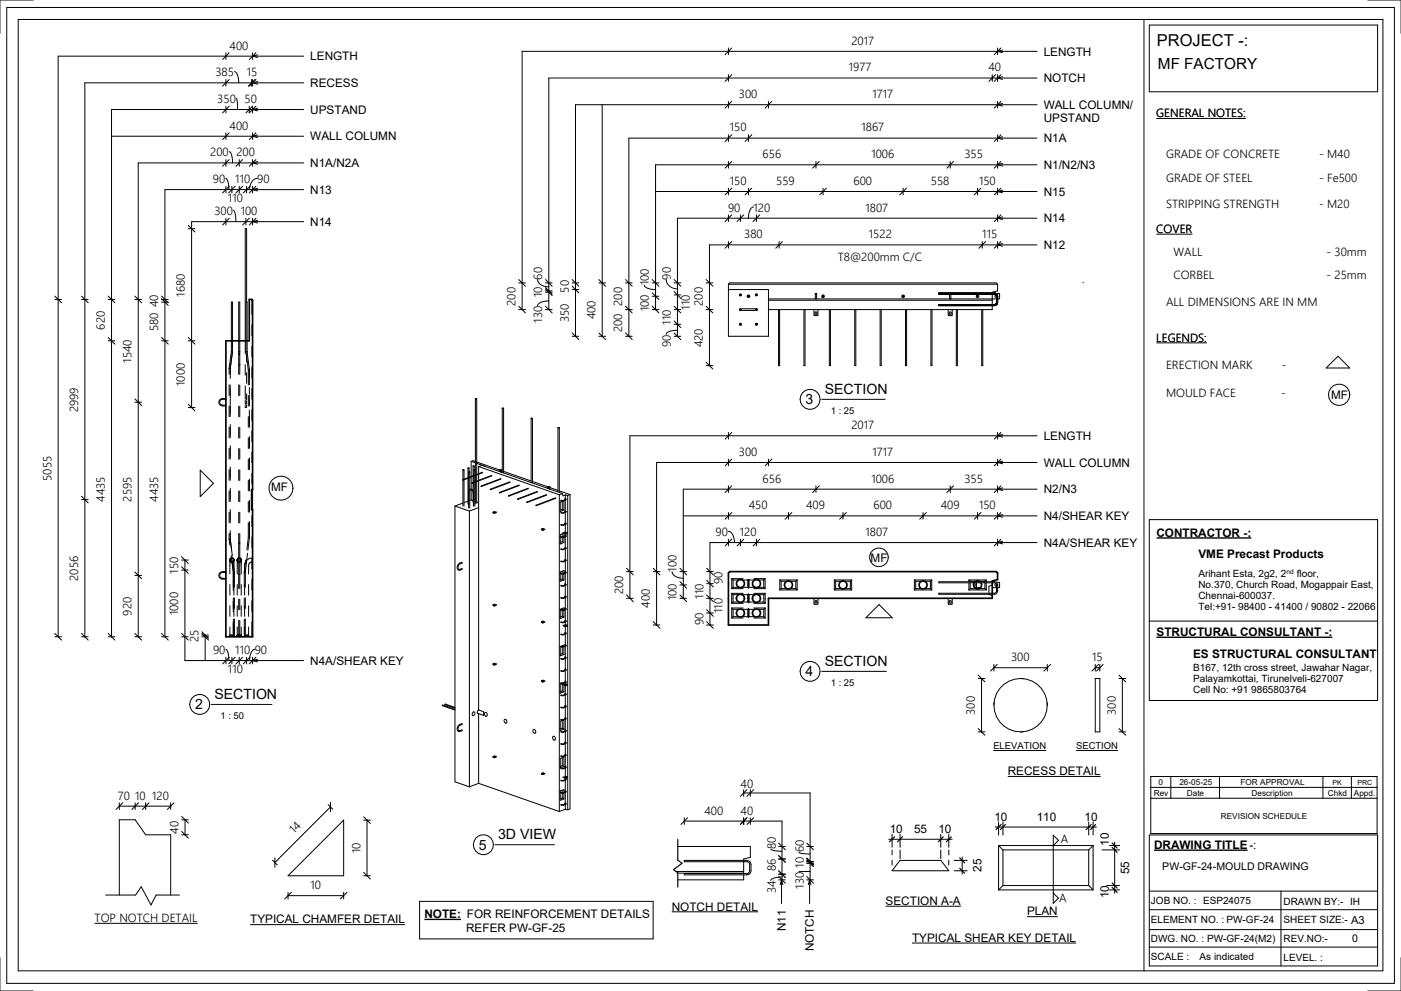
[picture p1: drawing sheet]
<svg xmlns="http://www.w3.org/2000/svg" width="420mm" height="297mm" viewBox="0 0 420 297" stroke-linecap="round" stroke-linejoin="round" font-family="sans-serif">
<g fill="none" stroke="#000" stroke-width=".3">
<path d="M2 2.2h416.1v292.6h-416.1zM5.5 5.8h409.2v285.3h-409.2zM10 0h-10v10M67.7 15.8v2M68.7 15.8l-2 2M75.7 15.8v2M76.7 15.8l-2 2M77.2 16.4l-1.5 .4 1.5 .4M91 16.8h-73.6v174.1M218.4 14.4v2M219.4 14.4l-2 2M299.1 14.4v2"/>
<path d="M300.1 14.4l-2 2M300.6 15l-1.5 .4 1.5 .4M310.9 15.4h-154.3v77.4M343 5.8v285.3M344.6 7.5h68.5v20h-68.5zM410.1 0h10v10M67.7 23.8v2M67.7 31.8v2M67.7 39.8v2M68.7 39.8l-2 2M68.7 31.8l-2 2M68.7 23.8l-2 2"/>
<path d="M70.3 21.5a3.3 3.3 0 0 1 1.3 3.3M70.9 29.5l.2 .9 .1 2.4M73.7 33.8l2-2v2M74.7 31.8v2l2-2M75.4 23.8v2M75.7 23.8v2M75.7 39.8v2M76.4 23.8l-2 2M76.7 39.8l-2 2M76.7 23.8l-2 2M77.2 32.4l-1.5 .4 1.5 .4M77.2 24.4l-1.5 .4 1.5 .4"/>
<path d="M91 24.8h-65.6v166.1M91 32.8h-57.6v158.1M180.6 31.4v69.4M218.4 22.4v2M218.4 30.4v2M219.4 30.4l-2 2M219.4 22.4l-2 2M230.4 30.4v2M231.4 30.4l-2 2M297.5 22.4v2M298.5 22.4l-2 2M299.1 22.4v2"/>
<path d="M299.1 30.4v2M300.1 30.4l-2 2M300.1 22.4l-2 2M300.6 31l-1.5 .4 1.5 .4M300.6 23l-1.5 .4 1.5 .4M310.9 23.4h-146.3v69.4M310.9 31.4h-138.3v69.4M33.4 40.8h57.6M67.7 53.5a3.7 3.7 0 0 1 .9 3.3M67.7 47.8v2M67.7 55.8v2M68.7 55.8l-2 2"/>
<path d="M68.7 47.8l-2 2M68.7 45.5a3.7 3.7 0 0 1 1 3.3M69.5 55.8v2M70.5 55.8l-2 2M71.7 47.8v2M71.7 55.8v2M72.7 55.8l-2 2M72.7 47.8l-2 2M73.9 55.8v2M74.9 55.8l-2 2M75.7 47.8v2M75.7 55.8v2"/>
<path d="M76.7 47.8l-2 2M76.7 55.8l-2 2M77.2 53.5a3 3 0 0 0-2.4 3.3M77.2 48.4l-1.5 .4 1.5 .4M77.2 40.4l-1.5 .4 1.5 .4M77.2 56.4l-1.5 .4 1.5 .4M91 48.8h-49.6v142.1M91 56.8h-41.6v134.1M218.4 40.4v2M218.4 48.4v2M218.4 56.4v2M219.4 56.4l-2 2"/>
<path d="M219.4 48.4l-2 2M219.4 40.4l-2 2M224.4 40.4v2M224.4 56.4v2M225.4 56.4l-2 2M225.4 40.4l-2 2M244.7 48.4v2M245.7 48.4l-2 2M246.8 56.4v2M247.8 56.4l-2 2M270.8 56.4v2M271.8 56.4l-2 2"/>
<path d="M284.9 48.4v2M285.9 48.4l-2 2M293.1 56.4v2M294.1 56.4l-2 2M299.1 40.4v2M299.1 48.4v2M299.1 56.4v2M300.1 56.4l-2 2M300.1 48.4l-2 2M300.1 40.4l-2 2M300.6 57l-1.5 .4 1.5 .4M300.6 49l-1.5 .4 1.5 .4"/>
<path d="M300.6 41l-1.5 .4 1.5 .4M310.9 49.4h-114.3v43.4M310.9 57.4h-114.3M310.9 41.4h-122.3v59.4M56.5 68.6h2M56.5 67.6l2 2M67.7 65.4v2M68.7 65.4l-2 2M70 63.1l.5 1 .2 2.3M73.7 65.4v2M74.7 65.4l-2 2M75.7 65.4v2"/>
<path d="M76.7 65.4l-2 2M77.2 66l-1.5 .4 1.5 .5M91 66.4h-33.5v55.8M218.4 64.4v2M218.4 72.4v2M219.4 72.4l-2 2M219.4 64.4l-2 2M222 64.4v2M223 64.4l-2 2M225.9 62a3.1 3.1 0 0 0-1.5 3.4M226.8 64.4v2M227.8 64.4l-2 2"/>
<path d="M233.6 72.4v2M234.6 72.4l-2 2M294.5 72.4v2M295.5 72.4l-2 2M299.1 64.4v2M299.1 72.4v2M300.1 72.4l-2 2M300.1 64.4l-2 2M300.6 73l-1.5 .4 1.5 .4M300.6 65l-1.5 .4 1.5 .4M310.9 65.4h-107.8v35.4M310.9 73.4h-98.2v36.2"/>
<path d="M16.4 89.8h2M16.4 88.8l2 2M24.4 89.8h2M24.4 88.8l2 2M32.4 89.8h2M32.4 88.8l2 2M40.4 89.8h2M40.4 88.8l2 2M48.4 90.6h2M48.4 89.6l2 2M48.4 88.8l2 2M48.4 89.8h2"/>
<path d="M73.9 90.6v-22h-.4v37.5M75.5 89.8v4.4M75.5 97.4v3.2M155.6 92.8h2M155.6 84.8h2M155.6 83.8l2 2M155.6 91.8l2 2M161.2 83.8a2.99 2.99 0 0 0 3.4 2.2M163.6 92.8h2M163.6 84.8h2M163.6 83.8l2 2M163.6 91.8l2 2"/>
<path d="M163.6 86.2l2 2M163.6 87.2h2M163.6 86.6l2 2M163.6 87.6h2M164.6 90.2l-.9 .1a2.7 2.7 0 0 0-2.5 1.4M171.6 84.8h2M171.6 86.8h2M171.6 83.8l2 2M171.6 85.8l2 2M171.6 99.8l2 2M179.6 84.8h2M179.6 83.8l2 2"/>
<path d="M179.6 99.8l1 1M187.6 92.8h2M187.6 84.8h2M187.6 83.8l2 2M187.6 99.8l2 2M187.6 91.8l2 2M193.2 85.5a3.3 3.3 0 0 0 3.4 1.3M195.6 92.8h2M195.6 84.8h2M195.6 83.8l2 2M195.6 87.8l2 2M195.6 88.8h2"/>
<path d="M195.6 91.8l2 2M199.7 83.8a3.1 3.1 0 0 0 3.4 2.8M202.1 92.8h2M202.1 84.8h2M202.1 99.8l2 2M202.1 83.8l2 2M202.1 87.4l2 2M202.1 88.4h2M202.1 91.8l2 2M202.1 96.2l2 2M202.1 97.2h2M203.1 99l-1.7 .2a1.8 1.8 0 0 0-1.7 1"/>
<path d="M211.7 92.8h2M211.7 84.8h2M211.7 83.8l2 2M211.7 91.8l2 2M218.4 85.2v15.6h12v-14h-12M218.4 85.2h80.7M218.4 85.2l.4-.4h79.9l.4 .4M221.8 88.1l.5 .2v.3h-.5zM221.9 92.5l.4 .2v.3h-.5zM221.9 96.9l.4 .3-.1 .2h-.5zM222.4 93.1h4M222.4 92.6h4"/>
<path d="M226.6 97l.2-.1 .3 .4-.4 .2zM226.6 92.6h.5v.3l-.4 .2zM226.6 88.2h.5v.3l-.5 .2zM230.4 90h67.1M233.4 92.8v16.8h.4v-16.8M241.1 92.8v16.8h.3v-16.8M244.1 92.8l.1 1.8h1l.1-1.8M244.5 89.6v-1.6h.4v1.6M244.5 88.1h.4M244.5 89.5h.4M248.7 92.8v16.8h.3v-16.8M256.3 92.8v16.8h.3v-16.8"/>
<path d="M263.9 92.8v16.8h.3v-16.8M271.5 92.8v16.8h.3v-16.8M279.1 92.8v16.8h.3v-16.8M284.3 92.8l.1 1.8h1l.1-1.8M284.7 89.5h.4M284.7 88.2v1.4M285.1 88.2v1.4M286.7 92.8v16.8h.4v-16.8M294.4 92.8v16.8h.3v-16.8M297.5 91.6v1.2h-67.1M297.5 88.2v3.1M298.2 87.9h-16.7v.3h16.7l.4 .2 .2 .4v2l-.5 .5h-16.8v.3h16.7"/>
<path d="M298.2 87.9l.6 .2 .3 .7M298.7 88.5l-.4 .4 .5 .3M298.7 88l1 .1v1.4l-.6 .1M298.8 89.6h-68.4M299.1 88.6v.4M299.1 90.7l-.3 .6-.6 .3M299.1 85.2v2l-1.6 .4v.3M299.1 88.8v1.9M324.8 84.6v.2M32.4 102.2h2M32.4 101.2l2 2M40.4 119.6l2 2"/>
<path d="M48.4 102.2h2M48.4 101.2l2 2M56.5 101.2l2 2M56.5 102.2h2M67.7 119.7a1.75 1.75 0 0 0-1.7 .4 .87 .87 0 0 0 .7 1.4h1M67.7 119.5h-1a1.13 1.13 0 0 0-1.1 1.1 1.13 1.13 0 0 0 1.1 1.1h1M68.7 115.4v3.2M69 110.5v2.9M69 115.4v4.1M69 110.4v.1M69 110.4h.1M69 119.7v1.8"/>
<path d="M69 110.5v.1M69 110.5h.1M69.4 105.4l-.7 4.9v1.9M69.4 105.4v-14.8h.3v14.8l-.7 5M69.4 105.4h.1M69.7 105.7l-.7 4.8M71.6 112.2v-21.6h.3v21.6M71.6 115.4v3.2M71.6 106.2h.1M71.6 106.2v.1M71.6 106.1v.1M71.6 106.3h.1"/>
<path d="M71.6 106.1h.1M71.7 106.3h.1M71.7 106.1h-.1M71.7 106.1h.1M71.7 106v.1M71.9 115.4v3.2M73.5 109.3v3.2M73.5 115.7v3.9M73.5 119.9v1.4M73.9 106.8v1.7M73.9 111.7v3.2M73.9 118.1v1.7"/>
<path d="M74.1 105.4v-14.8h-.3v14.8l.6 5.4M74.1 105.4h.1M74.1 105.4l.7 5.4v2.2M74.4 110.8h.1M74.4 110.8l.1 4.6M74.5 118.5v3.2M74.8 110.9v4.5M74.8 118.5v3.2M74.8 116.2v2M75.5 103.8v3.1M75.5 110.1v3.2M75.5 116.5v3.2"/>
<path d="M142.5 119.6v22.8M142.5 119.6h.4zM142.6 119.5h.1M142.9 119.6v22.6M171.6 100.8h2M179.6 100.8h2M180.6 100.8l1 1M187.6 100.8h2M202.1 100.8h2M211.7 109.6h2M211.7 108.6l2 2M401.2 106.8l3.5 3.5h-7.1z"/>
<path d="M40.4 120.6h2M56.5 122.2h2M56.5 121.2l2 2M68.7 121.7v3.2M68.7 128.1v3.2M68.7 134.5v3.1M69 121.7v3.2M69 127.3v4M69 133.7v3.9M71.6 121.8v3.1M71.6 128.1v3.2M71.6 134.5v3.2"/>
<path d="M71.9 121.8v3.1M71.9 128.1v3.2M71.9 134.5v3.2M73.9 120.2v.8M73.9 121.3v.9h-.4v-.7M74.5 124.9v3.2M74.5 131.3v3.1M74.5 137.6v3.2M74.8 124.9v3.2M74.8 131.3v3.1M74.8 137.6v3.2M74.8 120.1v.9"/>
<path d="M74.8 123v4.7M74.8 130.9v3.2M74.8 137.3v3.1M75.5 122.8v3.2M75.5 129.2v3.2M75.5 135.6v3.1M141.3 138.3v4.6M141.3 138.3l.5-.2 .7 .3M141.3 138.3l1.2 .5M141.9 139.7v2.9M141.9 139.7h.3zM142.2 139.7v1.2"/>
<path d="M142.9 138.9l2.6 1M142.9 138.5l7 2.4M143.5 139.9l24.2 8.4M143.5 139.9v2.1M143.5 139.9l1-.4 24.2 8.5M150.6 122.4v19.2M150.6 122.4h.4zM151 122.4v19.4M159.3 125.4v19.3M159.3 125.4h.4zM159.7 125.4v19.4M167.3 128.2v19.3"/>
<path d="M167.3 128.2h.4zM167.7 128.2v19.4M218.4 129.6v2M218.4 137.6v2M219.4 137.6l-2 2M219.4 129.6l-2 2M230.4 137.6v2M231.4 137.6l-2 2M299.1 129.6v2M299.1 137.6v2M300.1 137.6l-2 2M300.1 129.6l-2 2"/>
<path d="M300.6 138.2l-1.5 .5 1.5 .4M300.6 130.2l-1.5 .4 1.5 .5M311 130.6h-122.1v48.8M311 138.7l-114.1-.1v48.8M24.4 148.8l2 2M24.4 149.8h2M60 140.9l4 4-4 4zM68.7 159.9l.2 3.5M68.7 140.8v3.2M68.7 147.2v3.2M68.7 153.5v3.2M69 159.1v2.5l.7 5.1"/>
<path d="M69 140v4M69 146.4v4M69 152.7v4M71.6 140.9v3.1M71.6 147.2v3.2M71.6 153.6v3.2M71.6 159.9v16.5M71.9 140.9v3.1M71.9 147.2v3.2M71.9 153.6v3.2M71.9 159.9v16.5M74.5 156.7v4.4l-.5 3.6"/>
<path d="M74.5 144v3.2M74.5 150.4v3.1M74.8 144v3.2M74.8 150.4v3.1M74.8 156.7v4.4M74.8 156.4v4.9M74.8 143.6v3.2M74.8 150v3.2M75.4 146.8h.3v6h-.3M75.4 146.8h.1M75.4 152.8h.1M75.5 141.9v3.2"/>
<path d="M75.5 148.3v3.2M75.5 154.7v3.1M136.4 151.7v82.7l4.3 1.5M136.4 151.7l4.3 1.5M138.8 143.9v7.8M138.8 140.9v2.9l5.9-2.2M138.8 140.9h.3zM138.8 150.8l-2.4 .9M138.8 140.8h.1M139.1 140.9v2.8M139.1 143.8v7.9M140.3 140.3h.3"/>
<path d="M140.3 140.3v2.9M140.3 143.4v7.7M140.3 150.2l-1.2 .5M140.5 141.5v1.6M140.5 143.3v9M140.5 147.2v4M140.5 141.5h.4zM140.6 140.3v1.1M140.7 153.2v82.7M140.8 146.7a.86 .86 0 0 1 1.3 .6M140.8 147.1l.5-.2 .6 .7v4.1M140.9 141.5v1.5"/>
<path d="M140.9 143.2v9.1M141.3 149.9l-.5 .1M141.3 143v3.6M141.3 146.9v3M141.3 149.9l.6 .2M141.5 144.8h.1M141.5 144.7l.1 .2zM141.9 142.8v1.8M141.9 144.8v2.2M141.9 147.5v3.1M142.1 140.9v1.7M142.1 142.7v1.9"/>
<path d="M142.1 144.7v7M142.1 140.9l.2 .1M142.4 150.3h.1M142.4 140.9v1.5M142.4 142.6v1.8M142.4 144.6v7.1M142.5 142.5v1.9M142.5 144.5v6.4M142.9 150.5l.6 .2M142.9 142.4v1.8M142.9 144.4v6.5M143.5 152.2l-2.8 1"/>
<path d="M143.5 142.2v1.8M143.5 144.2v68.6M144.7 141.7l-5.8 2.2M147.4 142.5l-5.8 2.2M147.5 142.7l-5.9 2.2M147.8 153.6l.4 .3M147.8 153.6l.4 .1M148.1 153.6l.4-.1zM148.2 153.7v.2M148.3 153.7v.2M148.3 153.7h-.1M148.3 153.9h-.1"/>
<path d="M148.4 153.3l-.6 .3M148.9 153.5l-.6 .2M148.9 153.7l-.6 .2M149.7 141.1v.2M149.7 141.1h.1M149.7 141v.1M149.7 141h.2M149.8 141.1v.3M149.9 141l-.1 .1M150 141.4l.2-.2v.3M150.1 141.2h.1M150.1 141.2v.3"/>
<path d="M150.2 143.5l-5.9 2.2M150.2 143.6l-5.8 2.2M150.4 140.8v.8M150.4 140.8l-.5 .2M150.4 140.8l-.7 .2M150.4 141.1l.2 .1M151 141.3l8.3 2.9M152.5 148.7h.1M152.9 144.4l-5.9 2.3M153 144.6l-5.9 2.2M155.2 149.6h.1M155.3 149.5v.2z"/>
<path d="M155.6 145.4l-5.8 2.2M155.7 145.5l-5.9 2.3M158.4 146.4l-5.9 2.2M158.4 146.5l-5.8 2.2M159.6 144.3l4.8 1.7M161.1 147.3l-5.8 2.2M161.2 147.5l-5.9 2.2M162.4 158.7l.3 .3M162.4 158.7l.3 .1M162.4 158.6v.1M162.6 158.6h.4zM162.7 158.8v.2"/>
<path d="M162.8 158.8v.1M162.8 158.8h-.1M162.8 158.9l-.1 .1M162.9 158.4l-.5 .2M163.4 158.6l-.6 .2M163.4 158.7l-.6 .2M163.9 148.3l-5.9 2.2M163.9 148.4l-5.8 2.2M164.2 146.1l.1 .1M164.2 146.1v.3M164.2 146l.2 .1M164.2 146v.1"/>
<path d="M164.3 146.2v.2M164.4 146.1l-.1 .1M164.5 146.5l.2-.3v.4M164.5 146.5h.1M164.6 146.3v.2M164.9 145.9l-.5 .2M164.9 145.9l-.7 .1M164.9 145.9v.7M164.9 146.2l2.4 .8M166.6 149.2l-5.8 2.2M166.7 149.4l-6 2.1M167.7 147.2l3.2 1.1"/>
<path d="M167.7 148.3v95M168.1 150.1l.9 .1M168.6 150.3v2.4M168.6 152.7l.5 .2M168.6 152.7l-.6 .2M168.7 148l-1 .3M168.7 148l.1 .6 .7-.2M168.8 159.6l.7 .3M168.8 159.8l.7 .3M169 159.9l-1 .4v2.8l1.1-.4M169.1 150.1v2.8M169.1 159.9v1"/>
<path d="M169.3 149.6l.3 .1-.8 .3-.6-.1M169.3 153.3l.3 .1-.8 .3-.6-.1M169.3 156.9l.3 .1M169.3 159.7h.4zM169.4 149.5l.4 .3-1.8 .7v2.8l1.1-.4M169.4 153.1l.4 .4-1 .4-.7-.2M169.4 156.8l.4 .3-1 .4-.7-.1M169.4 159.4l.7 .3M169.4 159.7v.1M169.5 148.4v1.1M169.5 149.7v.1M169.5 150v3.2"/>
<path d="M169.5 153.3v.1M169.5 153.6v3.2M169.5 157v.1M169.5 157.3v2.2M169.5 148.4l.7 .1M169.5 159.9h.1M169.5 159.9v.2M169.6 157h.1M169.6 157.1l-.8 .2-.6-.1M169.6 159.9v.2M170.1 159.7l-.5 .2M170.1 159.7l-.5 .4"/>
<path d="M170.2 148.5v94.3M170.9 148.3v94.2l-.7 .3M170.9 148.3l-.7 .2M204.9 154.7h106.1M218.4 159.3a3 3 0 0 1 1.8 3.4M218.4 145.7v2M218.4 153.7v2M219.4 153.7l-2 2M219.4 145.7l-2 2M236.4 153.7v2M237.4 153.7l-2 2M244.7 145.7v2"/>
<path d="M245.7 145.7l-2 2M252.8 153.7v2M253.8 153.7l-2 2M276.8 153.7v2M277.8 153.7l-2 2M284.9 145.7v2M285.9 145.7l-2 2M293.1 153.7v2M294.1 153.7l-2 2M299.1 145.7v2M299.1 153.7v2M300.1 153.7l-2 2"/>
<path d="M300.1 145.7l-2 2M300.6 146.3l-1.5 .4 1.5 .4M300.6 154.3l-1.5 .4 1.5 .4M311 146.7h-106.1v32.7M344.6 155.8h68.5v54.2h-68.5zM40.4 171.5l2 2M40.4 172.5h2M54.4 169.9l2 2M54.4 170.9h2M54.4 166.9l2 2M54.4 167.9h2M55.4 167.9v30.1h35.6"/>
<path d="M67.7 171.6a1.75 1.75 0 0 0-1.7 .4 .87 .87 0 0 0 .7 1.4h1M67.7 171.4h-1a1.13 1.13 0 0 0-1.1 1.1 1.13 1.13 0 0 0 1.1 1.1h1M68.9 167.9v4.2M68.9 175.2v3.2M68.9 167.9h.1M68.9 167.9l.1 .2M68.9 167.9l.6 .6M69 168.1h.1M69 168.1l.5 .4M69 167.6l-.1 .3M69 167.6h.1M69 161.5l.4 3.5"/>
<path d="M69.2 167.4l-.2 .2M69.3 166.5l.7 5-.1 5.6M69.4 167.1l.5 4.3M69.5 167.3l-.3 .1M69.5 167.3l.6 .3v.3M69.5 167.3l-.3 .1-.3 .5M69.5 167.3l.3 .1M69.8 167.4l.2 .2M69.9 168.1l.4 3.4v4.6M70 179.2l-.1 4.3M70 168.2l-.5 .3M70.1 167.6v.3"/>
<path d="M70.1 167.9v.3M70.1 167.9l-.3 .5-.3 .1M70.1 167.9v4.2M70.1 175.2v3.2M70.3 179.2v3.2M71.1 167.9v4.2M71.1 175.2v3.2M71.1 167.9h.1M71.1 167.9l.1 .2M71.1 167.9l.6 .6M71.2 168.1h.1M71.2 168.1l.5 .4"/>
<path d="M71.2 167.6l-.1 .3M71.2 167.6h.1M71.6 179.6v3.2M71.7 167.3l-.5 .3M71.7 167.3l-.3 .1-.3 .5M71.7 167.3h.1M71.7 167.3l.6 .3v.3M71.7 168.5h.1M71.7 167.3l.5 .2 .1 .4M71.9 179.6v3.2M72.3 167.9l-.6 .6M72.3 167.9l-.1 .4-.5 .2"/>
<path d="M72.3 167.9v4.2M72.3 175.2v3.2M72.3 167.9h.1M73.2 179.2v3.2M73.3 175.2v3.2M73.6 179.2v3.2M73.7 167.9l-.5 3.6v4.6M74.2 165.9l-.6 5.5v4.7M74.5 175.2v3.2M74.8 161.2l-.5 3.8M75.5 161v3.2M75.5 167.4v3.2"/>
<path d="M75.5 173.7v3.2M75.7 167.3h-.2a2.2 2.2 0 0 0-2.2 2.2v2.6M75.7 168.5h-.2a1 1 0 0 0-1 1v2.6M138.6 168.5a1.41 1.41 0 0 0-1.4 .9 1.41 1.41 0 0 0 .3 1.5l1.2-.3M138.7 168.8a1.38 1.38 0 0 0-1.4 1.4l.4 .5 .9-.3M168.6 160.1v.9M168.6 161.1v1.3M168.6 171.3v.6M168.6 172.1v1.5M168.6 162.4l.5 .3M168.6 162.4l-.6 .2M168.6 173.6l.5 .2"/>
<path d="M168.6 173.6l-.6 .2M169.1 171.9v-.8l-1.1 .4v2.8l1.1-.5M169.1 161.1v1.6M169.1 172v1.8M169.3 160.6l.3 .1-.8 .3-.8-.2M169.3 164.2l.3 .1-.8 .3-.6-.1M169.3 171.5l.3 .1-.8 .3-.8-.1M169.3 175.2l.3 .1M169.3 167.9l.3 .1M169.3 178.8l.3 .1M169.4 160.4l.4 .4-1 .4-.8-.2M169.4 164.1l.4 .3-1 .4-.7-.1"/>
<path d="M169.4 167.7l.4 .4-1 .4-.7-.2M169.4 171.4l.4 .3-1 .4-.8-.2M169.4 175l.4 .4-1 .4-.7-.2M169.4 178.7l.4 .3-1 .4-.7-.1M169.5 160.1v.4M169.5 160.6v.1M169.5 160.9v3.2M169.5 164.3v.1M169.5 164.6v3.2M169.5 167.9v.1M169.5 168.2v3.2M169.5 171.6v.1"/>
<path d="M169.5 171.9v3.2M169.5 175.2v.1M169.5 175.5v3.2M169.5 178.9v.1M169.5 179.2v3.2M169.5 160.1h.1M169.6 168h.1M169.6 178.9h.1M169.6 168l-.8 .3-.6-.1M169.6 179l-.8 .2-.6-.1M169.6 175.3l-.8 .3-.6-.1M187.9 171.4h2"/>
<path d="M187.9 179.4h2M187.9 178.4l2 2M187.9 170.4l2 2M195.9 171.4h2M195.9 170.4l2 2M201.5 171.4a2.98 2.98 0 0 0 3.4 2M203.9 171.4h2M203.9 175.4h2M203.9 170.4l2 2M203.9 179.4h2M203.9 174.4l2 2M203.9 178.4l2 2"/>
<path d="M211.9 171.4h2M211.9 170.4l2 2M211.9 174l2 2M211.9 175h2M211.9 178.4l2 2M211.9 179.4h2M218.4 161.7v2M219.4 177.9h3.4M219.4 177.9v3M219.4 177.9l.4 .4M219.4 173.5v3M219.4 173.5h3.4"/>
<path d="M219.4 176.5h3.4M219.4 173.5l.4 .4M219.4 161.7l-2 2M219.8 178.3v2.2M219.8 178.3h1.7M219.8 173.9v2.2M219.8 173.9h1.7M219.8 176.1l-.4 .4M219.8 176.1h1.8M222 161.7v2M222.5 176.1h1.7M222.5 178.3h1.7"/>
<path d="M222.5 173.9h1.7M223 161.7l-2 2M224.2 178.3v2.2M224.2 173.9v2.2M224.2 176.1l.2 .2M224.4 173.7v2.6M224.4 173.7l.2 .2M224.4 173.7l-.2 .2M224.4 178.1v2.6M224.4 178.1l.2 .2M224.4 178.1l-.2 .2M224.6 173.9h1.7"/>
<path d="M224.6 176.1h1.8M224.6 176.1l-.2 .2M224.6 173.9v2.2M224.6 178.3v2.2M224.6 178.3h1.7M226 173.5h3.4M226 176.5h3.4M226 177.9h3.4M226.8 161.7v2M227.3 176.1h1.7M227.3 178.3h1.7M227.3 173.9h1.7"/>
<path d="M227.8 161.7l-2 2M229 173.9v2.2M229 176.1l.4 .4M229 178.3v2.2M229.4 173.5v3M229.4 173.5l-.4 .4M229.4 177.9v3M229.4 177.9l-.4 .4M233.8 173.9h5.2M233.8 176.9h5.2M233.8 173.9v3M233.8 173.9l.4 .4"/>
<path d="M234.2 176.5h1.7M234.2 174.3h1.7M234.2 174.3v2.2M234.2 176.5l-.4 .4M236.9 176.5h1.7M236.9 174.3h1.7M238.6 176.5l.4 .4M238.6 174.3v2.2M239 173.9v3M239 173.9l-.4 .4M244.1 179.4l.1 1.8h1l.1-1.8M250.2 173.9h5.2"/>
<path d="M250.2 176.9h5.2M250.2 173.9v3M250.2 173.9l.4 .4M250.6 176.5h1.7M250.6 174.3h1.7M250.6 174.3v2.2M250.6 176.5l-.4 .4M253.2 176.5h1.8M253.2 174.3h1.8M255 176.5l.4 .4M255 174.3v2.2M255.4 173.9v3"/>
<path d="M255.4 173.9l-.4 .4M274.2 173.9h5.2M274.2 173.9v3M274.2 176.9h5.2M274.2 173.9l.4 .4M274.6 176.5h1.7M274.6 174.3h1.7M274.6 174.3v2.2M274.6 176.5l-.4 .4M277.2 176.5h1.8M277.2 174.3h1.8M279 176.5l.4 .4"/>
<path d="M279 174.3v2.2M279.4 173.9v3M279.4 173.9l-.4 .4M281.5 174.4h16.9l.7 .7v2.4l-.3 .4-.6 .3h-16.7v-.4h16.7l.4-.1 .2-.5v-2l-.5-.5h-16.8zM284.3 179.4l.1 1.8h1l.1-1.8M290.5 173.9h5.2M290.5 176.9h5.2M290.5 173.9v.5M290.5 174.7v2.2M290.5 173.9l.4 .4M290.9 176.5h1.7M290.9 174.3h1.7"/>
<path d="M290.9 174.3v.1M290.9 174.7v1.8M290.9 176.5l-.4 .4M291.9 175.4h.8M292.2 176.2h1.8M292.7 174.7v1.5M293.6 176.5h1.7M293.6 174.3h1.7M295.3 176.5l.4 .4M295.3 174.3v.1M295.3 174.7v1.8M295.7 173.9v.5"/>
<path d="M295.7 174.7v2.2M295.7 173.9l-.4 .4M296.5 178.2l1 .4M297.5 175.4l-1 .4v2M297.5 176.2h1.3M298.7 175l-.4 .5 .5 .2M298.7 174.6l1 .1v1.4l-.6 .1M299.1 175.1v.5M299.1 161.7v2M300.1 161.7l-2 2M300.6 162.3l-1.5 .4 1.5 .4M311 162.7h-98.1v24.7"/>
<path d="M16.4 190.9h2M16.4 189.9l2 2M24.4 190.9h2M24.4 189.9l2 2M32.4 190.9h2M32.4 189.9l2 2M40.4 190.9h2M40.4 189.9l2 2M48.4 189.9l2 2M48.4 190.9h2M54.4 190.9h2M54.4 189.9l2 2"/>
<path d="M60.5 190.4h2M60.5 190.9h2M60.5 189.9l2 2M60.5 189.4l2 2M61.5 190.4v7.6M67.7 194.7a3.8 3.8 0 0 1 .9 3.3M67.7 197v2M68.7 197l-2 2M68.8 190.9l.2-.5h1.1l.2 .5M68.9 190.7h1.3M68.9 181.6v3.2M68.9 188v2.5"/>
<path d="M69.5 197v2M70 185.6l-.1 4.5h.4v-4.5M70.1 190.5h.1M70.1 181.6v3.2M70.1 188v2.5M70.5 197l-2 2M71 190.9l.2-.5h1.1l.2 .5M71.1 190.7h1.3M71.1 181.6v3.2M71.1 188v2.5M71.6 186v4.1h.3v-4.1M71.7 197v2"/>
<path d="M72.3 181.6v3.2M72.3 188v2.5M72.7 197l-2 2M73.2 190.9l.2-.5h1.1l.2 .5M73.2 185.6v4.5h.4v-4.5M73.3 190.7h1.3M73.3 181.6v3.2M73.3 188v2.5M73.9 197v2M74.5 181.6v3.2M74.5 188v2.5M74.9 197l-2 2"/>
<path d="M75.5 180.1v3.2M75.5 186.5v4.4M75.7 197v2M76.4 194.7a3.1 3.1 0 0 0-1.6 3.3M76.7 197l-2 2M77.2 197.6l-1.5 .4 1.5 .4M147.8 199.1l.4 .3M147.8 199.1l.4 .1M147.8 181.4l.4 .3M147.8 181.4l.4 .1M148.1 199h.1M148.1 181.3h.1"/>
<path d="M148.1 199h.4zM148.1 181.3h.4zM148.2 181.5v.2M148.2 199.2v.2M148.3 199.4h-.1M148.3 199.2h-.1M148.3 181.5v.2M148.3 199.2v.2M148.3 181.5h-.1M148.3 181.7h-.1M148.4 198.8l-.6 .3M148.4 181.1l-.6 .3"/>
<path d="M148.9 181.4l-.6 .3M148.9 199.2l-.6 .2M148.9 199l-.6 .2M148.9 181.3l-.6 .2M162.4 186.4l.3 .1M162.4 186.4l.3 .3M162.6 186.4h.4zM162.7 186.5v.2M162.8 186.5h-.1M162.8 186.7h-.1M162.8 186.5v.2M162.9 186.2l-.5 .2"/>
<path d="M163.4 186.3l-.6 .2M163.4 186.5l-.6 .2M168 182.7v2.7l1.1-.4M168 193.8v2.8l1.1-.4M168 182.7l1.1-.5v.6M168.1 193.8h-.1M168.2 193.7l.9-.3v.4M168.6 182.4v.5M168.6 183v1.8M168.6 193.6v.2M168.6 194v2M168.6 184.8l.5 .2"/>
<path d="M168.6 184.8l-.6 .2M168.6 196l.5 .2M168.6 196l-.6 .2M168.8 187.4l.7 .3M168.8 187.6l.7 .3M169.1 183v2M169.1 193.9v2.3M169.3 182.5l.3 .1-.8 .3-.8-.2M169.3 186.1l.3 .1M169.3 189.8l.3 .1-.8 .3-.6-.1M169.3 197.1l.3 .1M169.3 193.4l.3 .1"/>
<path d="M169.3 187.4l.4 .1zM169.4 182.3l.4 .4-1 .4-.8-.2M169.4 186l.4 .3-1 .4-.7-.1M169.4 189.6l.4 .4-1 .4-.7-.2M169.4 193.3l.4 .3-1 .4-.8-.2M169.4 196.9l.4 .4-1 .3-.7-.1M169.4 187.2l.7 .3M169.5 182.5v.1M169.5 182.8v3.2M169.5 186.2v.1M169.5 186.5v.8M169.5 187.8v1.9"/>
<path d="M169.5 189.8v.1M169.5 190.1v3.2M169.5 193.5v.1M169.5 193.8v3.2M169.5 197.1v.1M169.5 197.4v3.2M169.5 187.7v.2M169.5 187.7h.1M169.5 187.9h.1M169.6 193.5h.1M169.6 193.6l-.8 .2-.6-.1M169.6 187.7v.2"/>
<path d="M169.6 186.2l-.8 .3-.6-.1M169.6 197.2l-.8 .3-.6-.1M170.1 187.5l-.5 .4M170.1 187.5l-.5 .2M195.9 187.4h2M195.9 186.4l2 2M211.9 182.8l2 2M211.9 183.8h2M211.9 186.4l2 2M211.9 187.4h2M219.4 180.9h3.4M219.4 182.3v3"/>
<path d="M219.4 182.3h3.4M219.4 185.3h3.4M219.4 182.3l.4 .4M219.8 180.5l-.4 .4M219.8 180.5h1.7M219.8 182.7v2.2M219.8 182.7h1.7M219.8 184.9l-.4 .4M219.8 184.9h1.7M222.5 180.5h1.7M222.5 182.7h1.7M222.5 184.9h1.7"/>
<path d="M224.2 180.5l.2 .2M224.2 182.7v2.2M224.2 184.9l.2 .2M224.4 182.5v2.6M224.4 182.5l.2 .2M224.4 182.5l-.2 .2M224.6 182.7v2.2M224.6 182.7h1.7M224.6 184.9h1.7M224.6 184.9l-.2 .2M224.6 180.5h1.7M224.6 180.5l-.2 .2"/>
<path d="M226 180.9h3.4M226 182.3h3.4M226 185.3h3.4M227.3 180.5h1.7M227.3 182.7h1.7M227.3 184.9h1.7M229 182.7v2.2M229 184.9l.4 .4M229 180.5l.4 .4M229.4 182.3v3M229.4 182.3l-.4 .4M263.6 181.2l3.9 4h-7.9z"/>
<path d="M344.6 186.2h68.5M136.4 212.7l-3.8-1.3 3.8 1.5M136.4 212.1l-3-1 3 1.2M138.6 216.9a1.41 1.41 0 0 0-1.4 .9 1.41 1.41 0 0 0 .3 1.5l1.2-.3M138.7 217.2a1.38 1.38 0 0 0-1.4 1.3l.4 .6 .9-.3M141.8 214.5a.54 .54 0 0 1-.2-.7 .54 .54 0 0 1 .8-.1l-.1 .6-.5 .2M143.5 214h-.2M143.5 214h.1M143.5 212.8l-.4 .6 .2 .6M143.5 214v20.8M143.5 212.8l1.5 .6v1.1l-1.5-.5M145.9 214.7a.54 .54 0 0 0 .2-.8 .54 .54 0 0 0-.8 0l.1 .6 .5 .2"/>
<path d="M151.3 215.7a.55 .55 0 0 1 .7 .4 .55 .55 0 0 1-.4 .7l-.4-.6zM159.9 218.7a.55 .55 0 0 1 .7 .4 .55 .55 0 0 1-.4 .7l-.4-.6zM162.4 204.1l.3 .3M162.4 204.1l.3 .2M162.4 204.1h.1M162.6 204.1h.4zM162.7 204.3v.1M162.8 204.2v.2M162.8 204.4h-.1M162.8 204.2l-.1 .1M162.9 203.9l-.5 .2M163.4 204.2l-.6 .2"/>
<path d="M163.4 204l-.6 .2M168.1 215.8l.9 .1M168.3 204.9l-.3 .1v2.8l1.1-.4M168.4 205l1.1 .4M168.4 205.2l1.1 .4M168.6 205.2v1.9M168.6 216v2.3M168.6 207.1l.5 .3M168.6 207.1l-.6 .3M168.6 218.3l.5 .3M168.6 218.3l-.6 .3M168.8 215.9l-.8 .3v2.8l1.1-.4"/>
<path d="M169.1 204.7l-.5 .1M169.1 204.9v.1M169.1 205.4v2M169.1 215.8v2.8M169.3 200.7l.3 .1-.8 .3-.6-.1M169.3 208l.3 .1-.8 .3-.6-.1M169.3 211.7l.3 .1-.8 .3-.6-.1M169.3 219l.3 .1-.8 .3-.6-.1M169.3 204.4l.3 .1M169.3 215.3l.3 .1M169.3 205.1l.4 .1zM169.4 204.9l.7 .3"/>
<path d="M169.4 200.6l.4 .3-1 .4-.7-.1M169.4 204.2l.4 .4-1 .3-.7-.1M169.4 207.9l.4 .3-1 .4-.7-.1M169.4 211.5l.4 .4-1 .3-.7-.1M169.4 215.2l.4 .3-.8 .3M169.4 218.8l.4 .4-1 .3-.7-.1M169.4 205.2h.1M169.5 200.8v.1M169.5 201.1v3.2M169.5 204.4v.1M169.5 204.7v.3M169.5 205.6v2.3"/>
<path d="M169.5 208.1v.1M169.5 208.4v3.2M169.5 211.7v.1M169.5 212v3.2M169.5 215.4v.1M169.5 215.7v3.2M169.5 219v.1M169.5 219.3v3.2M169.5 205.4v.2M169.5 205.4h.1M169.5 205.6h.1M169.6 204.5h.1"/>
<path d="M169.6 215.4h.1M169.6 204.5l-.8 .3-.6-.1M169.6 215.5l-.8 .2-.6-.1M169.6 205.4v.2M170.1 205.2l-.5 .4M170.1 205.2l-.5 .2M298 210.6v.8M306 203.4h.8M306 219.4h.8M314 210.6v.8M328.4 203.4h1.4v16h-1.4zM143.5 234.8l24.2 8.5"/>
<path d="M143.5 234.8l-2.8 1.1M147.8 226.8l.4 .3M147.8 226.8l.4 .2M148.1 226.8h.4zM148.2 227v.1M148.3 226.9v.2M148.3 227.1h-.1M148.3 226.9l-.1 .1M148.4 226.6l-.6 .2M148.9 226.9l-.6 .2M148.9 226.7l-.6 .2M162.4 231.9l.3 .3"/>
<path d="M162.4 231.9l.3 .1M162.6 231.9h.4zM162.7 232v.2M162.8 232v.2M162.8 232.2h-.1M162.8 232h-.1M162.9 231.7l-.5 .2M163.4 232l-.6 .2M163.4 231.8l-.6 .2M165.8 220.8a.55 .55 0 0 1 .7 .4 .55 .55 0 0 1-.4 .7l-.4-.5zM168 227.4l1.1-.4v2.8l-1.1 .4zM168.6 227.2v2.3"/>
<path d="M168.6 236.9v.7M168.6 237.8v1.4M168.6 229.5l.5 .3M168.6 229.5l-.6 .2M168.6 239.2l.5 .3M168.6 239.2l-.6 .3M168.8 232.9l.7 .3M168.8 233.1l.7 .2M169.1 237.5v-.8l-1.1 .4v2.8l1.1-.4M169.1 237.7v1.8M169.3 222.6l.3 .1-.8 .3-.6-.1M169.3 229.9l.3 .1-.8 .3-.6-.1"/>
<path d="M169.3 233.6l.3 .1M169.3 226.3l.3 .1M169.3 237.2l.3 .1M169.3 232.9l.4 .1zM169.4 222.5l.4 .3-1 .4-.7-.1M169.4 226.1l.4 .4-1 .3-.7-.1M169.4 229.8l.4 .3-1 .4-.7-.1M169.4 233.4l.4 .4-1 .3-.7-.1M169.4 237.1l.4 .3-1 .4-.8-.2M169.4 232.7l.7 .3M169.4 233h.1M169.5 222.7v.1"/>
<path d="M169.5 223v3.2M169.5 226.3v.1M169.5 226.6v3.2M169.5 230v.1M169.5 230.3v2.4M169.5 233.3v.2M169.5 233.6v.1M169.5 233.9v3.2M169.5 237.3v.1M169.5 237.6v3.2M169.5 233.2v.1M169.5 233.2h.1"/>
<path d="M169.5 233.3h.1M169.6 226.4h.1M169.6 237.3h.1M169.6 226.4l-.8 .3-.6-.1M169.6 237.4l-.8 .2-.8-.2M169.6 233.2v.1M169.6 233.7l-.8 .3-.6-.1M170.1 233l-.5 .3M170.1 233l-.5 .2M223 237.7h19.9v26.1M223 236.7v2M224 236.7l-2 2"/>
<path d="M225 236.7v2M226 236.7l-2 2M35.8 240.7v2M35.8 241.7h15.4M36.8 240.7l-2 2M40.5 240.7v2M41.5 240.7l-2 2M43.7 240.7v2M44.7 240.7l-2 2M51.2 240.7v2M52.2 240.7l-2 2M54.5 245.8h2"/>
<path d="M54.5 250.3h2M54.5 244.8l2 2M54.5 249.3l2 2M55.5 245.8v4.5M81.7 257.9l1.4 1.4M82.4 257.2v2.8M98.4 241.2l1.4 1.4M99.1 241.9l-16.7 16.7M99.1 240.5v2.8M103 245.9v16.6h-16.6zM109 244.9l2 2M109 245.9h2"/>
<path d="M110 245.9v16.6M169.3 240.9l.3 .1-.8 .3-.6-.1M169.4 240.7l.4 .4-1 .3-.7-.1M169.5 242.6l-1.8 .7M169.5 242.6l.7 .2M169.5 240.9v.1M169.5 241.2v1.4M203.2 253.8h21.8v3.2l-2 .5v4.4M205.2 257.9h18.8l.6 .2 .4 .4 .2 2.6-.2 .6-.4 .4-.6 .2h-18.8v-.4h18.8l.4-.1 .4-.7-.1-2.4-.7-.4h-18.8zM205.2 246.2h29.3v17.6M205.2 245.2v2M206.2 245.2l-2 2"/>
<path d="M223 245.2v2M224 245.2l-2 2M225 245.2v2M226 245.2l-2 2M231.1 254.5a2.97 2.97 0 0 0 2.3 .7h1.1M233.5 253.8h2M233.5 252.8l2 2M233.5 257.5h2M233.5 256.5l2 2M239.5 255.5l1.4 .4 2 .1M241.9 252.8l2 2M241.9 258.3h2"/>
<path d="M241.9 257.3l2 2M241.9 258.8h2M241.9 257.8l2 2M241.9 253.8h2M267.5 254.9v1.4M267.5 257.9v1.4M269.8 257.9h12.3l2.4 3.1h-17zM269.9 254.9v2.5M282.1 254.9v2.5M284.5 254.9v1.4M284.5 257.9v1.4M299.4 253.5h28.4"/>
<path d="M299.4 253.5v13.3M299.4 253.5l1.3 1.3M300.7 254.8h25.7M300.7 254.8v10.7M315.8 253.5l1.6-1.6-1.6-1.5v20.4l1.6-1.5-1.6-1.6M326.4 254.8v10.7M327.8 253.5v13.3M327.8 253.5l-1.4 1.3M344.6 250.3h68.5v39.3h-68.5zM28.4 276.8h30.8M31.7 268.3h9l1.6-2.5 3 5.5 1.5-3h7M35.8 268.3v-22.5h4.7l3.2 4.5h7.5v18"/>
<path d="M75 277.2h46.5M86.4 268.5h16.6M86.4 267.5v2M87.4 267.5l-2 2M103 267.5v2M104 267.5l-2 2M109 262.5h2M109 261.5l1 1M110 262.5l1 1M125.8 270.2h70v11.3h-70zM201.4 273.4h25.9M202.7 261.3h20.3"/>
<path d="M203.2 261.8h19.8M223 262.3v1.5h-19.8M233.5 263.8h2M233.5 262.8l2 2M233.5 262.1h2M233.5 261.1l2 2M234.3 263.7v7.1M234.3 263.7l-.4 1.5M234.3 263.7l.4 1.5M234.5 262.9a4.1 4.1 0 0 0-3.4 1.1M241.9 263.8h2M241.9 262.8l2 2"/>
<path d="M242.8 263.7v7.1M242.8 263.7l-.4 1.5M242.8 263.7l.4 1.5M242.9 261.3h-3.4M299.4 266.8h28.4M300.7 265.5h25.7M300.7 265.5l-1.3 1.3M326.4 265.5l1.4 1.3M344.6 272.7h68.5M344.6 267.2h68.5M344.6 278.7h68.5M384.1 267.2v22.4"/>
<path d="M0 287.1v10h10M344.6 283.9h68.5M420.1 287.1v10h-10"/>
<circle cx="224.4" cy="88.8" r=".4"/>
<circle cx="244.6" cy="93.9" r=".37"/>
<circle cx="246.8" cy="88.8" r=".4"/>
<circle cx="270.8" cy="88.8" r=".4"/>
<circle cx="285" cy="93.9" r=".37"/>
<circle cx="293.1" cy="88.8" r=".4"/>
<circle cx="401.5" cy="118.4" r="3.2"/>
<circle cx="84.2" cy="146.3" r="3.6"/>
<circle cx="144.3" cy="145.8" r=".07"/>
<circle cx="147.1" cy="146.7" r=".07"/>
<circle cx="149.8" cy="147.7" r=".07"/>
<circle cx="158.1" cy="150.6" r=".07"/>
<circle cx="263.5" cy="167.1" r="2.8"/>
<circle cx="244.7" cy="180.4" r=".37"/>
<circle cx="284.8" cy="180.4" r=".37"/>
<circle cx="306" cy="211.4" r="8"/>
</g>
<g fill="none" stroke="#000" stroke-width=".5">
<path d="M74.7 89.8h.8l.2 .2v56.8h-.3v6h.3v38.1h-8v-88.7h7zM71.7 167.3l-.5 .4v.4l.5 .4M71.7 167.3h.1M71.7 167.3l.6 .4-.2 .7-.4 .1M71.7 168.5h.1M220.8 179.4a1.2 1.2 0 0 0 1.2 1.2 1.2 1.2 0 0 0 1.2-1.2M220.8 179.4a1.2 1.2 0 0 1 1.2-1.2 1.2 1.2 0 0 1 1.2 1.2M220.8 179.4h.1M223.2 179.4h.1M225.6 179.4a1.2 1.2 0 0 0 1.2 1.2 1.2 1.2 0 0 0 1.2-1.2M225.6 179.4a1.2 1.2 0 0 1 1.2-1.2 1.2 1.2 0 0 1 1.2 1.2M225.6 179.4h.1"/>
<path d="M228 179.4h.1M292.1 174.7a1.19 1.19 0 0 0 1 1.9 1.19 1.19 0 0 0 1-1.9M292.4 174.4a1.2 1.2 0 0 1 1.4 0M297.5 174.4v-.2l1.6-.4v-2l-.4-.4h-79.9l-.4 .4v15.6h12v-8h67.1v-1.2M297.5 174.7v3.1"/>
<circle cx="69.5" cy="167.9" r=".6"/>
<circle cx="222" cy="175" r="1.2"/>
<circle cx="226.8" cy="175" r="1.2"/>
<circle cx="236.4" cy="175.4" r="1.2"/>
<circle cx="252.8" cy="175.4" r="1.2"/>
<circle cx="276.8" cy="175.4" r="1.2"/>
<circle cx="222" cy="183.8" r="1.2"/>
<circle cx="226.8" cy="183.8" r="1.2"/>
</g>
<g fill="#000">
<path d="M221.9 96.9l.4 .3-.1 .2h-.5zM221.9 92.5l.4 .2v.3h-.5zM221.8 88.1l.5 .2v.3h-.5zM226.6 97l.2-.1 .3 .4-.4 .2zM226.6 88.2h.5v.3l-.5 .2zM226.6 92.6h.5v.3l-.4 .2z"/>
<circle cx="224.4" cy="88.8" r=".4"/>
<circle cx="246.8" cy="88.8" r=".4"/>
<circle cx="270.8" cy="88.8" r=".4"/>
<circle cx="293.1" cy="88.8" r=".4"/>
</g>
<path d="M203.2 251.7v6.2l1.3 .9-2.5 1.9 1.2 1v4.2" fill="none" stroke="#000" stroke-width=".35"/>
<g fill="#fff">
<path d="M346.9 9.5h27.5v5.4h-27.5z"/>
<path d="M405.1 273.8h4.1v3.9h-4.1z"/>
<path d="M346.8 187.4h51.8v4.1h-51.8z"/>
<path d="M357.7 193.9h54.2v4.1h-54.2z"/>
<path d="M346 251.2h27.6v4.2h-27.6z"/>
<path d="M373.6 251.2h1v4.2h-1z"/>
<path d="M374.6 251.2h2.2v4.2h-2.2z"/>
<path d="M346.8 157.6h27.9v4.1h-27.9z"/>
<path d="M359.3 164.1h37.3v4.1h-37.3z"/>
<path d="M359.7 285.1h16.3v3.3h-16.3z"/>
<path d="M405.5 279.4h1.7v3.7h-1.7z"/>
<path d="M367.7 274.1h14.3v3.3h-14.3z"/>
<path d="M347.2 16.6h29.6v5.1h-29.6z"/>
<path d="M348.5 258h44.2v3.6h-44.2z"/>
<path d="M361.9 279.8h20.4v3.3h-20.4z"/>
<path d="M404.8 268.8h2.9v3.3h-2.9z"/>
<path d="M360.7 268.5h14.3v3.3h-14.3z"/>
</g>
<path d="M346.8 161.3h28.4M346.8 191h52.7M346 254.9h28.1M127.3 275.6h10.9" fill="none" stroke="#000" stroke-width=".41"/>
<g fill="none" stroke="#000" stroke-width=".3">
<path d="M346.7 35.5h26.8M346.7 70.2h10.8M246.4 119.7h19M346.7 102.8h15.2M298 199.2v2M299 199.2l-2 2M314 199.2v2M315 199.2l-2 2M328.4 199.2v2M329.4 199.2l-2 2M329.8 199.2v2M330.8 199.2l-2 2"/>
<path d="M63.4 211.2h18.2M246.4 201.3h19.4M293.3 202.4l2 2M293.3 203.4h2M293.3 218.4l2 2M293.3 219.4h2M294.3 203.4v16M298 200.2h16M328.4 200.2h1.4M335.5 203.4h2M335.5 219.4h2M335.5 218.4l2 2"/>
<path d="M335.5 202.4l2 2M336.5 203.4v16M297.8 225h15.9M302.2 232.8h27.8M322.7 225h12.5M345 232.8h67.9v17.1h-67.9zM345 236h67.9M345 239.3h67.9M351.1 232.8v6.5M365.7 232.8v6.5M396.7 232.8v6.5M405.2 232.8v6.5"/>
<path d="M148.4 253.2h17.9M266.5 251.6h19M267.5 250.1v3.9M269.9 250.1v3.9M282.1 250.1v3.9M284.5 250.1v3.9M286.1 257.9h3.9M288.5 256.9v5.1M298.4 247.9h30.4M299.4 246.4v3.9M300.7 246.4v3.9M326.4 246.4v3.9"/>
<path d="M327.8 246.4v3.9M330.4 254.8h5.3M332.7 253.5h3M334.2 252.5v15.3M265.5 271.7h22.6M286.1 261h3.9M308 274.8h9.2M331.8 265.5h3.9M332.7 266.8h3M273.5 282.7h49.2"/>
<circle cx="242.9" cy="119.7" r="3"/>
<circle cx="59.9" cy="211.2" r="3"/>
<circle cx="242.9" cy="201.3" r="3"/>
<circle cx="144.9" cy="253.2" r="3"/>
</g>
<g fill="none" stroke="#000" stroke-width=".35">
<path d="M268.2 250.9l-1.5 1.5M270.6 250.9l-1.5 1.5M282.8 250.9l-1.5 1.5M285.2 250.9l-1.5 1.5M287.8 257.2l1.5 1.5M300.2 247.2l-1.5 1.5M301.5 247.2l-1.5 1.5M327.2 247.2l-1.5 1.5M328.5 247.2l-1.5 1.5M333.5 254.1l1.5 1.5M333.5 252.7l1.5 1.5M287.8 260.3l1.5 1.5"/>
<path d="M333.5 266l1.5 1.5M333.5 264.7l1.5 1.5"/>
</g>
<text font-size="4.9" x="346.9" y="13.9">PROJECT -:</text>
<text font-size="4.6" x="347.2" y="20.7">MF FACTORY</text>
<g font-size="4.2">
<text x="247.3" y="118">SECTION</text>
<text x="241.5" y="121.2">3</text>
<text x="241.5" y="202.7">4</text>
<text x="247.3" y="199.6">SECTION</text>
<text x="64.3" y="209.5">SECTION</text>
<text x="58.5" y="212.6">2</text>
<text x="149.3" y="251.5">3D VIEW</text>
<text x="143.6" y="254.7">5</text>
</g>
<g font-size="3.5">
<text x="68.9" y="14.8">400</text>
<text x="255.3" y="13.4">2017</text>
<text x="312.9" y="16.6">LENGTH</text>
<text x="64.6" y="22.8">385</text>
<text x="74" y="22.8">15</text>
<text x="93" y="18.1">LENGTH</text>
<text x="254.5" y="21.4">1977</text>
<text x="296.4" y="21.4">40</text>
<text x="93" y="26.1">RECESS</text>
<text x="221.6" y="29.4">300</text>
<text x="261.6" y="29.4">1717</text>
<text x="312.9" y="24.6">NOTCH</text>
<text x="65.2" y="30.8">350</text>
<text x="73.3" y="30.8">50</text>
<text x="93" y="34.1">UPSTAND</text>
<text x="312.9" y="32.7">WALL COLUMN/</text>
<text x="346.7" y="35.2">GENERAL NOTES:</text>
<text x="68.9" y="38.8">400</text>
<text x="218.8" y="39.4">150</text>
<text x="258.3" y="39.4">1867</text>
<text x="312.9" y="36.6">UPSTAND</text>
<text x="63" y="46.9">200</text>
<text x="70.9" y="46.9">200</text>
<text x="93" y="42.1">WALL COLUMN</text>
<text x="228.7" y="47.4">656</text>
<text x="261.3" y="47.4">1006</text>
<text x="289.2" y="47.4">355</text>
<text x="312.9" y="42.7">N1A</text>
<text x="349.6" y="47.3">GRADE OF CONCRETE</text>
<text x="395.5" y="47.3">- M40</text>
<text x="93" y="50.1">N1A/N2A</text>
<text x="312.9" y="50.7">N1/N2/N3</text>
<text x="63.8" y="54.9">90</text>
<text x="70.6" y="54.9">110</text>
<text x="77.2" y="54.9">90</text>
<text x="93" y="58.1">N13</text>
<text x="218.8" y="55.4">150</text>
<text x="232.7" y="55.4">559</text>
<text x="255.9" y="55.4">600</text>
<text x="279.1" y="55.4">558</text>
<text x="293.5" y="55.4">150</text>
<text x="312.9" y="58.7">N15</text>
<text x="349.6" y="54.6">GRADE OF STEEL</text>
<text x="395.5" y="54.6">- Fe500</text>
<text x="64.3" y="64.5">300</text>
<text x="68.3" y="60.7">110</text>
<text x="72.2" y="64.5">100</text>
<text x="218.3" y="63.4">90</text>
<text x="225.9" y="63.4">120</text>
<text x="259.5" y="63.4">1807</text>
<text x="349.6" y="62.3">STRIPPING STRENGTH</text>
<text x="395.5" y="62.3">- M20</text>
<text x="93" y="67.7">N14</text>
<text x="223.1" y="71.4">380</text>
<text x="260.5" y="71.4">1522</text>
<text x="294.5" y="71.4">115</text>
<text x="312.9" y="66.7">N14</text>
<text x="346.7" y="69.9">COVER</text>
<text x="312.9" y="74.7">N12</text>
<text x="351.8" y="76.8">WALL</text>
<text x="397.8" y="76.8">- 30mm</text>
<text x="162.6" y="83.8" transform="rotate(-90 162.6 83.8)">60</text>
<text x="201.1" y="83.8" transform="rotate(-90 201.1 83.8)">90</text>
<text x="251.2" y="78.2">T8@200mm C/C</text>
<text x="351.8" y="83.5">CORBEL</text>
<text x="397.8" y="83.5">- 25mm</text>
<text x="55.5" y="88.9" transform="rotate(-90 55.5 88.9)">1680</text>
<text x="162.6" y="89" transform="rotate(-90 162.6 89)">10</text>
<text x="170.6" y="87.7" transform="rotate(-90 170.6 87.7)">50</text>
<text x="194.6" y="85.5" transform="rotate(-90 194.6 85.5)">100</text>
<text x="47.5" y="92.1" transform="rotate(-90 47.5 92.1)">40</text>
<text x="154.6" y="91.7" transform="rotate(-90 154.6 91.7)">200</text>
<text x="178.6" y="95.7" transform="rotate(-90 178.6 95.7)">400</text>
<text x="186.6" y="91.7" transform="rotate(-90 186.6 91.7)">200</text>
<text x="194.6" y="93.4" transform="rotate(-90 194.6 93.4)">100</text>
<text x="206.9" y="92.9" transform="rotate(-90 206.9 92.9)">110</text>
<text x="210.7" y="91.7" transform="rotate(-90 210.7 91.7)">200</text>
<text x="349.6" y="91.6">ALL DIMENSIONS ARE IN MM</text>
<text x="31.5" y="98.8" transform="rotate(-90 31.5 98.8)">620</text>
<text x="47.5" y="99.2" transform="rotate(-90 47.5 99.2)">580</text>
<text x="162.6" y="96.8" transform="rotate(-90 162.6 96.8)">130</text>
<text x="170.6" y="96.7" transform="rotate(-90 170.6 96.7)">350</text>
<text x="186.6" y="99.7" transform="rotate(-90 186.6 99.7)">200</text>
<text x="201.1" y="97.3" transform="rotate(-90 201.1 97.3)">110</text>
<text x="201.1" y="104" transform="rotate(-90 201.1 104)">90</text>
<text x="210.7" y="104.1" transform="rotate(-90 210.7 104.1)">420</text>
<text x="346.7" y="102.5">LEGENDS:</text>
<text x="39.5" y="108.7" transform="rotate(-90 39.5 108.7)">1540</text>
<text x="349.6" y="110.8">ERECTION MARK</text>
<text x="384.3" y="110.8">-</text>
<text x="55.5" y="115.7" transform="rotate(-90 55.5 115.7)">1000</text>
<text x="349.6" y="119.1">MOULD FACE</text>
<text x="384.2" y="119.1">-</text>
<text x="399.1" y="119.7">MF</text>
<text x="23.4" y="123.6" transform="rotate(-90 23.4 123.6)">2999</text>
<text x="255.3" y="128.7">2017</text>
<text x="313" y="131.9">LENGTH</text>
<text x="221.6" y="136.7">300</text>
<text x="261.6" y="136.7">1717</text>
<text x="313" y="139.9">WALL COLUMN</text>
<text x="15.4" y="144.1" transform="rotate(-90 15.4 144.1)">5055</text>
<text x="81.3" y="147.3">MF</text>
<text x="228.7" y="144.7">656</text>
<text x="261.3" y="144.7">1006</text>
<text x="289.2" y="144.7">355</text>
<text x="313" y="147.9">N2/N3</text>
<text x="31.5" y="150.4" transform="rotate(-90 31.5 150.4)">4435</text>
<text x="39.5" y="150.3" transform="rotate(-90 39.5 150.3)">2595</text>
<text x="47.5" y="150.4" transform="rotate(-90 47.5 150.4)">4435</text>
<text x="224.5" y="152.7">450</text>
<text x="241.7" y="152.7">409</text>
<text x="261.9" y="152.7">600</text>
<text x="282.1" y="152.7">409</text>
<text x="293.5" y="152.7">150</text>
<text x="313" y="155.9">N4/SHEAR KEY</text>
<text x="214.6" y="160.7">90</text>
<text x="221.8" y="160.7">120</text>
<text x="259.5" y="160.7">1807</text>
<text x="346.8" y="160.9">CONTRACTOR -:</text>
<text x="313" y="163.9">N4A/SHEAR KEY</text>
<text x="359.3" y="167.3">VME Precast Products</text>
<text x="53.5" y="172" transform="rotate(-90 53.5 172)">150</text>
<text x="202.9" y="171.4" transform="rotate(-90 202.9 171.4)">100</text>
<text x="261.1" y="168.3">MF</text>
<text x="23.4" y="174.1" transform="rotate(-90 23.4 174.1)">2056</text>
<text x="186.9" y="178.2" transform="rotate(-90 186.9 178.2)">200</text>
<text x="202.9" y="179.9" transform="rotate(-90 202.9 179.9)">100</text>
<text x="210.9" y="179.5" transform="rotate(-90 210.9 179.5)">110</text>
<text x="216.6" y="175.1" transform="rotate(-90 216.6 175.1)">90</text>
<text x="39.5" y="184.6" transform="rotate(-90 39.5 184.6)">920</text>
<text x="53.5" y="184.4" transform="rotate(-90 53.5 184.4)">1000</text>
<text x="194.9" y="182.2" transform="rotate(-90 194.9 182.2)">400</text>
<text x="216.6" y="183.9" transform="rotate(-90 216.6 183.9)">110</text>
<text x="210.9" y="187.5" transform="rotate(-90 210.9 187.5)">90</text>
<text x="346.8" y="190.7">STRUCTURAL CONSULTANT -:</text>
<text x="59.5" y="192.6" transform="rotate(-90 59.5 192.6)">25</text>
<text x="63.9" y="196">90</text>
<text x="70.5" y="196">110</text>
<text x="76.4" y="196">90</text>
<text x="357.7" y="197.1">ES STRUCTURAL CONSULTANT</text>
<text x="68.3" y="201.9">110</text>
<text x="93" y="199.3">N4A/SHEAR KEY</text>
<text x="303.2" y="198.2">300</text>
<text x="327.5" y="198.2">15</text>
<text x="292.3" y="214.3" transform="rotate(-90 292.3 214.3)">300</text>
<text x="334.5" y="214.3" transform="rotate(-90 334.5 214.3)">300</text>
<text x="302.2" y="232.4">RECESS DETAIL</text>
<text x="35.3" y="239.7">70</text>
<text x="40.5" y="239.7">10</text>
<text x="45.6" y="239.7">120</text>
<text x="222.1" y="236.1">40</text>
<text x="211.2" y="244.3">400</text>
<text x="222.1" y="244.3">40</text>
<text x="53.5" y="249.9" transform="rotate(-90 53.5 249.9)">40</text>
<text x="88.2" y="250" transform="rotate(-45 88.2 250)">14</text>
<text x="266.8" y="249.9">10</text>
<text x="274.1" y="249.9">55</text>
<text x="281.4" y="249.9">10</text>
<text x="298.1" y="246.2">10</text>
<text x="310.8" y="246.2">110</text>
<text x="325.2" y="246.2">10</text>
<text x="108.1" y="255.8" transform="rotate(-90 108.1 255.8)">10</text>
<text x="232.6" y="254.5" transform="rotate(-90 232.6 254.5)">80</text>
<text x="241.1" y="255.5" transform="rotate(-90 241.1 255.5)">60</text>
<text x="318" y="252.7">A</text>
<text x="332.5" y="253.6" transform="rotate(-90 332.5 253.6)">10</text>
<text x="346" y="254.5">DRAWING TITLE</text>
<text x="374.6" y="254.5">-:</text>
<text x="232.6" y="261.1" transform="rotate(-90 232.6 261.1)">86</text>
<text x="241.1" y="260.1" transform="rotate(-90 241.1 260.1)">10</text>
<text x="294.3" y="261.4" transform="rotate(-90 294.3 261.4)">25</text>
<text x="338.6" y="262.1" transform="rotate(-90 338.6 262.1)">55</text>
<text x="93.1" y="266.5">10</text>
<text x="232.6" y="267.8" transform="rotate(-90 232.6 267.8)">34</text>
<text x="241.1" y="266.5" transform="rotate(-90 241.1 266.5)">130</text>
<text x="332.5" y="269.3" transform="rotate(-90 332.5 269.3)">10</text>
<text x="127.3" y="275.2">NOTE: FOR REINFORCEMENT DETAILS</text>
<text x="201.4" y="273">NOTCH DETAIL</text>
<text x="265.5" y="271.3">SECTION A-A</text>
<text x="308" y="274.4">PLAN</text>
<text x="317.6" y="270.4">A</text>
<text x="28.4" y="276.5">TOP NOTCH DETAIL</text>
<text x="75" y="276.8">TYPICAL CHAMFER DETAIL</text>
<text x="139.8" y="279.3">REFER PW-GF-25</text>
<text x="235.6" y="279.2" transform="rotate(-90 235.6 279.2)">N11</text>
<text x="244" y="285.3" transform="rotate(-90 244 285.3)">NOTCH</text>
<text x="273.5" y="282.3">TYPICAL SHEAR KEY DETAIL</text>
</g>
<text font-size="3.4" x="405.1" y="276.9">A3</text>
<g font-size="3.2">
<text x="348.5" y="260.9">PW-GF-24-MOULD DRAWING</text>
<text x="405.5" y="282.4">0</text>
</g>
<g font-size="3">
<text x="359.3" y="172.9">Arihant Esta, 2g2, 2</text>
<text x="388.8" y="172.9">floor,</text>
<text x="359.3" y="176.2">No.370, Church Road, Mogappair East,</text>
<text x="359.3" y="179.5">Chennai-600037.</text>
<text x="359.3" y="182.8">Tel:+91- 98400 - 41400 / 90802 - 22066</text>
<text x="357.7" y="201.1">B167, 12th cross street, Jawahar Nagar,</text>
<text x="357.7" y="204.4">Palayamkottai, Tirunelveli-627007</text>
<text x="357.7" y="207.8">Cell No: +91 9865803764</text>
<text x="345.1" y="270.9">JOB NO. :</text>
<text x="360.7" y="271.1">ESP24075</text>
<text x="384.8" y="271.4">DRAWN BY:-</text>
<text x="404.8" y="271.4">IH</text>
<text x="345.1" y="276.8">ELEMENT NO. :</text>
<text x="367.7" y="276.8">PW-GF-24</text>
<text x="384.8" y="276.8">SHEET SIZE:-</text>
<text x="345.1" y="282.4">DWG. NO. :</text>
<text x="345.1" y="287.7">SCALE :</text>
<text x="359.7" y="287.7">As indicated</text>
<text x="361.9" y="282.4">PW-GF-24(M2)</text>
<text x="384.8" y="282.4">REV.NO:-</text>
<text x="384.8" y="288">LEVEL. :</text>
</g>
<g font-size="2.8">
<text x="249.1" y="124.2">1 : 25</text>
<text x="249.1" y="205.7">1 : 25</text>
<text x="66.1" y="215.6">1 : 50</text>
<text x="297.8" y="224.7">ELEVATION</text>
<text x="322.7" y="224.7">SECTION</text>
</g>
<g font-size="2.5">
<text x="345.9" y="238.6">Rev</text>
<text x="347.4" y="235.3">0</text>
<text x="353.6" y="235.3">26-05-25</text>
<text x="355.9" y="238.6">Date</text>
<text x="372" y="235.3">FOR APPROVAL</text>
<text x="375.3" y="238.6">Description</text>
<text x="398.2" y="238.6">Chkd</text>
<text x="406" y="238.6">Appd.</text>
<text x="366" y="245.4">REVISION SCHEDULE</text>
</g>
<g font-size="2.1">
<text x="399.5" y="235.2">PK</text>
<text x="407" y="235.2">PRC</text>
</g>
<text font-size="2" x="385.7" y="172">nd</text>
</svg>
